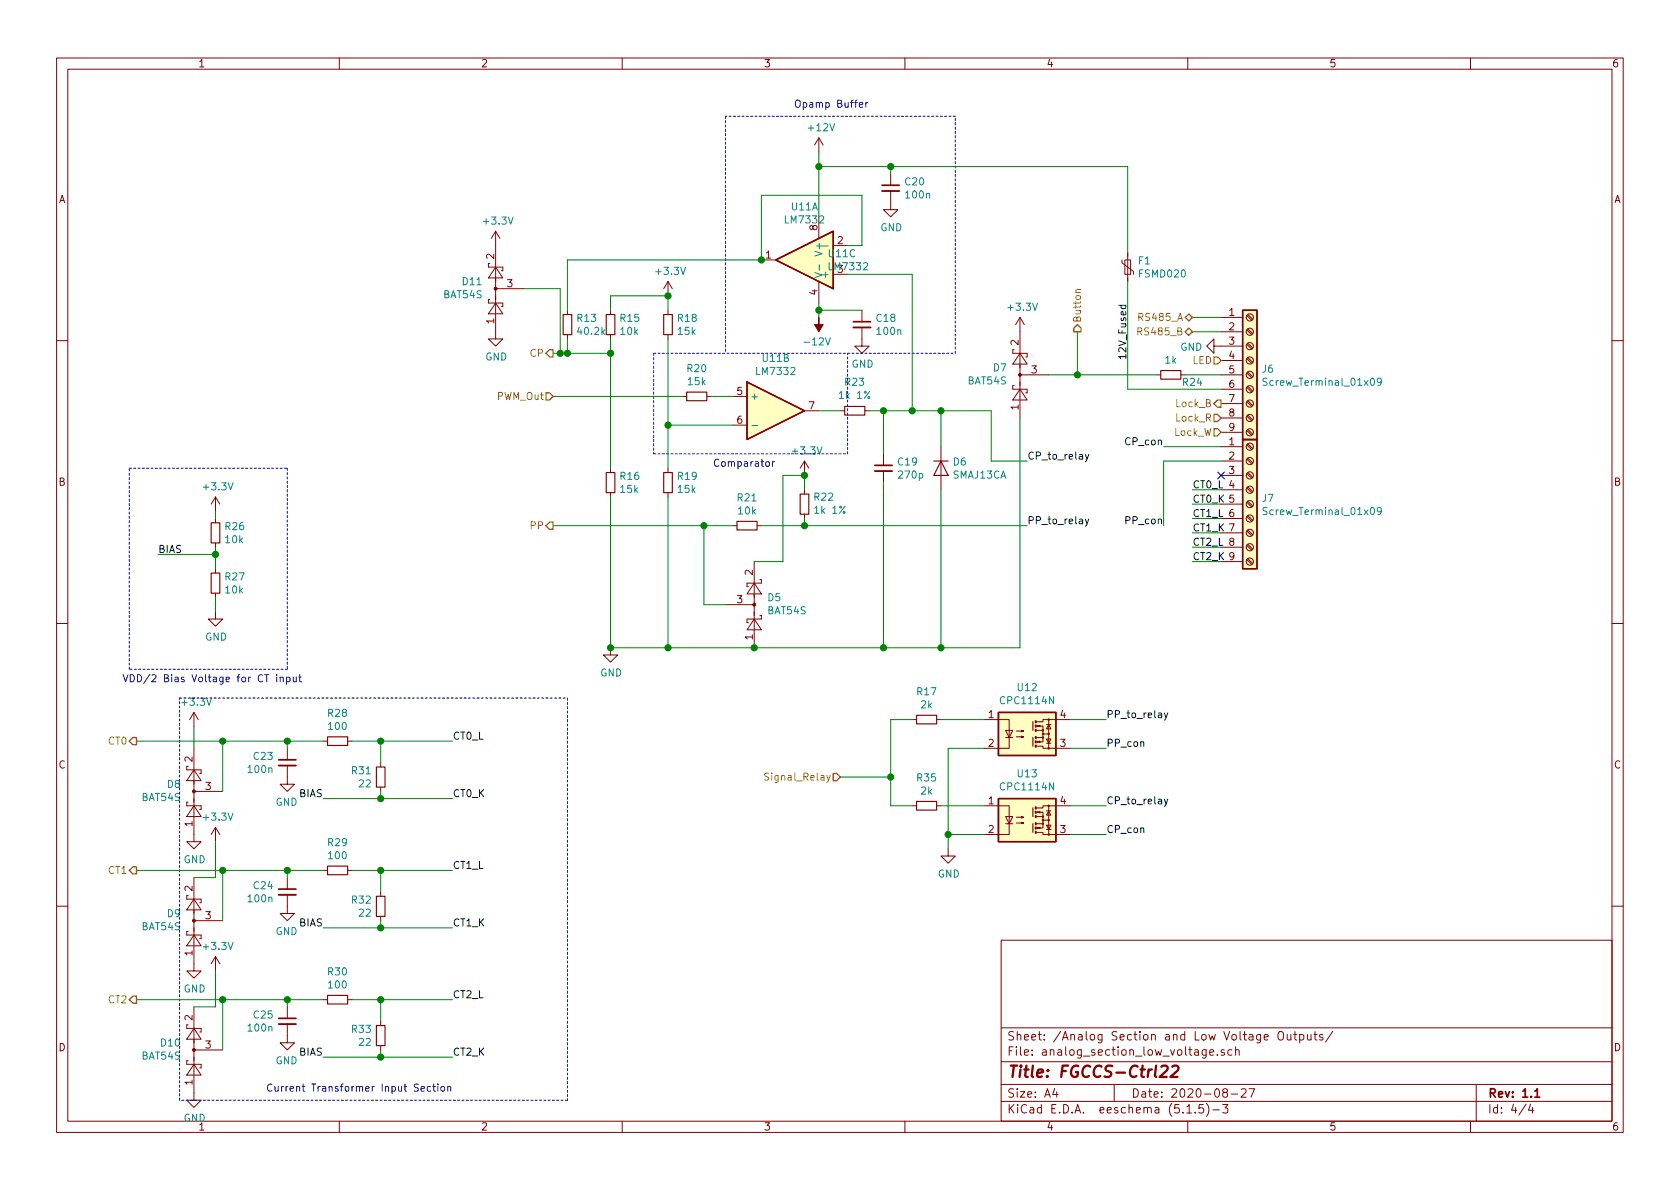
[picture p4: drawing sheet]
<svg xmlns="http://www.w3.org/2000/svg" width="297mm" height="210mm" viewBox="0 0 297 210" stroke-linecap="round" stroke-linejoin="round" font-family="sans-serif">
<g fill="none" stroke="#840000" stroke-width=".18">
<path d="M10 10.3h277v189.9h-277zM12 12.2h273v186.1h-273zM60 10.3v1.9M110 10.3v1.9M160 10.3v1.9M210 10.3v1.9M260 10.3v1.9M144.8 24.4l-.8 1.2M144.8 24.4v2.5M144.8 38.3v3.9M144.8 24.4l.7 1.2M157.5 33.8v3.3h1.2l-1.2 1.2-1.3-1.2h1.3"/>
<path d="M157.5 30.7v2.1M86.6 53h-.2v.6h2.5v.6h-.3M86.6 46.6h-.2v.6h2.5v.7h-.3M87.6 40.9v19h1.3l-1.3 1.3-1.2-1.3h1.2M87.6 53.6l1.3 1.9h-2.5zM87.6 47.2l1.3 1.9h-2.5zM87.6 40.9l-.7 1.3M87.6 40.9l.8 1.3M87.6 51h5.1M100.3 54.9v.7M100.3 59.2v.7M107.9 54.9v.7"/>
<path d="M107.9 59.2v.7M118.1 49.8l-.8 1.2M118.1 49.8v2.5M118.1 54.9v.7M118.1 59.2v.7M118.1 49.8l.8 1.2M134.6 46h2.6M144.8 49.8v3.8M147.3 43.4h2.6M147.3 48.5h2.6M152.4 57.9v3.3h1.3l-1.3 1.3-1.3-1.3h1.3M152.4 54.9v2"/>
<path d="M180.3 56.1v17.8M180.3 56.1l-.7 1.3M180.3 56.1l.8 1.3M198.4 46v.5l2 1.5v.5M198.9 46h1v2.5h-1zM199.4 44.7v5.1M215.9 56.1h3.8M215.9 58.7h3.8M220.4 58.3l.9 .9M220.4 55.8l.9 .8M220.6 58.2l.9 .8M220.6 55.6l.9 .9"/>
<path d="M10 60.2h2M120.6 70.1h.8M125 70.1h.7M129.5 70.1h2.6M129.5 75.2h2.6M142.2 72.6h2.6M148.6 72.6h.8M152.9 72.6h.8M166.4 79v7.6M179.3 68.2h-.2v.6h2.5v.7h-.2M179.3 61.8h-.2v.7h2.5v.6h-.2M180.3 68.8l1.3 1.9h-2.5z"/>
<path d="M180.3 62.5l1.3 1.9h-2.5zM180.3 66.3h5.1M204.5 66.3h.7M208.8 66.3h.7M214.6 61.2v-1.3l-1.2 1.3 1.2 1.3v-1.3h5.1M215.9 68.8h3.8M215.9 66.3h3.8M215.9 79h3.8M215.9 63.7h3.8M215.9 71.4h3.8M215.9 73.9h3.8M215.9 76.4h3.8"/>
<path d="M220.4 78.7l.9 .8M220.4 76.1l.9 .9M220.4 73.6l.9 .8M220.4 71l.9 .9M220.4 68.5l.9 .8M220.4 66l.9 .8M220.4 63.4l.9 .9M220.4 60.9l.9 .8M220.6 78.5l.9 .8M220.6 75.9l.9 .9M220.6 73.4l.9 .8M220.6 70.9l.9 .8"/>
<path d="M220.6 68.3l.9 .9M220.6 65.8l.9 .8M220.6 63.2l.9 .9M220.6 60.7l.9 .8M285 60.2h2M38.1 87.9v2.5M38.1 91.7v.8M38.1 96v.8M38.1 87.9l-.8 1.2M38.1 87.9l.8 1.2M107.9 82.8v.8M107.9 87.1v.8"/>
<path d="M118.1 82.8v.8M118.1 87.1v.8M129.5 93h.8M133.3 99.3v15.2M133.9 93h.7M142.2 81.5v2.6M142.2 86.6v.8M142.2 90.9v.8M142.2 81.5l-.7 1.3M142.2 81.5l.8 1.3M156.2 80.3v2M156.2 83.3v2"/>
<path d="M215.9 81.5h3.8M215.9 84.1h3.8M215.9 86.6h3.8M215.9 89.1h3.8M215.9 91.7h3.8M215.9 94.2h3.8M215.9 96.8h3.8M215.9 99.3h3.8M220.4 99l.9 .8M220.4 96.4l.9 .9M220.4 93.9l.9 .8M220.4 91.4l.9 .8"/>
<path d="M220.4 88.8l.9 .9M220.4 86.3l.9 .8M220.4 83.7l.9 .9M220.4 81.2l.9 .8M220.6 98.8l.9 .8M220.6 96.3l.9 .8M220.6 93.7l.9 .9M220.6 91.2l.9 .8M220.6 88.6l.9 .9M220.6 86.1l.9 .8M220.6 83.6l.9 .8M220.6 81l.9 .9"/>
<path d="M10 110.3h2M38.1 108.2v1.3h1.3l-1.3 1.2-1.3-1.2h1.3M38.1 100.6v.7M38.1 104.9v.8M107.9 114.5v1.3h1.3l-1.3 1.3-1.2-1.3h1.2M128.3 106.9h5M133.3 109.5l1.3 1.9h-2.5zM133.3 103.1l1.3 1.9h-2.5zM134.4 108.8h.2v.7h-2.5v.6h.2M134.4 102.5h.2v.6h-2.5v.7h.2M285 110.3h2M33.3 135.5h-.3v.6h2.6v.7h-.3"/>
<path d="M34.3 136.1l1.3 1.9h-2.6zM34.3 132.3v16.5h1.3l-1.3 1.3-1.3-1.3h1.3M34.3 126v2.5M34.3 139.9h5.1M34.3 126l-.8 1.2M34.3 126l.8 1.2M50.8 135.4v3.3h-1.3l1.3 1.2 1.3-1.2h-1.3M50.8 132.3v2.1M57.1 131.1h.8M61.5 131.1h.7M67.3 134.9v.7M67.3 139.2v.7"/>
<path d="M161.3 127.2h.8M165.6 127.2h.8M174 127.2h4.4v5.1h-4.4M177.8 129.2h1.3l-.7 1.2zM177.8 130.4h1.3M179.7 130.3h1.3l-.4 .1v-.2l.4 .1M179.7 129.3h1.3l-.4 .1v-.2l.4 .1M183.3 128.4h1.1v.8M183.3 131.9h1.1v.4h4.8M183.3 129.2h1.1v1.2h-1.1M183.4 131.2l.5-.1v.2zM183.4 128.4l.5-.1v.2z"/>
<path d="M184.4 130.4v.8h-1.1M184.4 129.8h1M185 130.7h.8l-.4 .7zM185 131.4h.8M185 128.1h.8M185.4 128.1l.4 .8h-.8zM185.4 127.2v5.1M189.2 127.2h-4.8v.4h-1.1M33.3 141.9h-.3v.6h2.6v.6h-.3M33.3 158.4h-.3v.6h2.6v.6h-.3M34.3 142.5l1.3 1.9h-2.6zM34.3 159l1.3 1.9h-2.6z"/>
<path d="M34.3 155.2v16.5h1.3l-1.3 1.3-1.3-1.3h1.3M38.1 146.3v2.5M38.1 146.3l-.8 1.3M38.1 146.3l.8 1.3M50.8 158.2v3.3h-1.3l1.3 1.3 1.3-1.3h-1.3M50.8 155.2v2M57.1 153.9h.8M61.5 153.9h.7M67.3 157.7v.8M161.3 142.5h.8M165.6 142.5h.8M167.6 150.1v1.3h1.3l-1.3 1.2-1.2-1.2h1.2"/>
<path d="M174 142.5h4.4v5.1h-4.4M177.8 144.4h1.3l-.7 1.3zM177.8 145.7h1.3M179.7 145.5h1.3l-.4 .2v-.3l.4 .1M179.7 144.5h1.3l-.4 .1v-.2l.4 .1M183.3 143.6h1.1v.8M183.3 147.2h1.1v.4h4.8M183.3 144.4h1.1v1.3h-1.1M183.4 146.4l.5-.1v.3zM183.4 143.6l.5-.1v.3zM184.4 145.7v.7h-1.1M184.4 145h1"/>
<path d="M185 145.9h.8l-.4 .8zM185 146.7h.8M185 143.4h.8M185.4 143.4l.4 .7h-.8zM185.4 142.5v5.1M189.2 142.5h-4.8v.4h-1.1M10 160.2h2M33.3 164.7h-.3v.6h2.6v.7h-.3M34.3 165.3l1.3 2h-2.6zM34.3 178v16.6h1.3l-1.3 1.2-1.3-1.2h1.3M34.3 162.8h5.1M38.1 169.2v2.5"/>
<path d="M38.1 169.2l-.8 1.2M38.1 169.2l.8 1.2M50.8 178v2.1M57.1 176.8h.8M61.5 176.8h.7M67.3 162v.8M177 166.3h108v32h-108zM285 160.2h2M33.3 181.2h-.3v.7h2.6v.6h-.3M33.3 187.6h-.3v.6h2.6v.6h-.3M34.3 188.2l1.3 1.9h-2.6zM34.3 181.9l1.3 1.9h-2.6z"/>
<path d="M34.3 185.7h5.1M50.8 181.1v3.3h-1.3l1.3 1.3 1.3-1.3h-1.3M60 198.3v1.9M67.3 180.6v.8M67.3 184.9v.8M110 198.3v1.9M160 198.3v1.9M177 194.8h108M177 191.8h108M177 187.8h108M177 181.8h108M186.5 192.5l-.4 1h1"/>
<path d="M186.8 193v1M197 191.8v3M209.8 195.8l.5-.5v1.5M209.8 196.8h.9M210 198.3v1.9M211.3 196.7v.1M212.8 195.3h-.8v.7l.2-.1 .5 .1 .1 .2v.5l-.3 .1-.5-.1M213.3 185.6v1.2l-.3 .3-.4-.1M213.3 185.7l-.5-.1-.3 .3 .1 .6 .2 .1 .5-.1M213.3 195.1a1.71 1.71 0 0 1 0 2.3M213.9 186.1l.7-.1-.1-.3-.4-.1-.2 .2 .1 .7h.5M214.5 196.3h1.1"/>
<path d="M215.2 186.5v.1M216.2 195.3h.9l-.5 .6 .4 .1v.7l-.2 .1-.6-.1M216.5 185.7l-.4-.1-.2 .2 .1 .2 .5 .2v.3h-.6M216.5 193.2l-.3-.3 .1-.2a.48 .48 0 0 1 .6-.1l.1 .2-.1 .3-.6 .1a.48 .48 0 0 0 0 .7l.2 .1 .5-.1v-.4l-.2-.3M217.7 193.5h1.1M217.8 185.7l-.4-.1-.3 .3 .1 .6 .2 .1 .4-.1M218.5 185.7l.2-.1 .3 .1 .1 .9M218.5 185.1v1.5M219.5 192.7l.2-.2h.3l.3 .2v.3v.2l-.9 .8h.9M220.8 192.5h1l-.6 1.5M226.2 182.5a.5 .5 0 0 1 .5 0 .5 .5 0 0 1 .2 .4v.5a.5 .5 0 0 1-.4 .5 .5 .5 0 0 1-.5-.5v-.5zM227.6 182.9v.8a.39 .39 0 0 0 .6 .1"/>
<path d="M228.2 182.9v1M228.7 182.9h.6M229 182.4v1.3l.3 .2M229.8 183l.4-.1 .3 .3v.6l-.3 .1-.4-.1M229.8 182.9v1.5M231.2 182.9v.9l.4 .1 .2-.1M231.8 182.9v1M232.3 182.9h.6M232.5 182.4v1.3l.4 .2M233.9 183a.37 .37 0 0 0-.6 .1l.1 .3 .5 .1v.1l-.2 .3-.4-.1M235.7 182.3l-1.3 2M260 198.3v1.9"/>
<path d="M261 191.8v6.5M269.8 195.2l-1.2 2M270.6 195.2l-.3 1.1h.9M271 195.8v1"/>
<circle cx="221" cy="58.7" r=".63"/>
<circle cx="221" cy="56.1" r=".63"/>
<circle cx="221" cy="66.3" r=".63"/>
<circle cx="221" cy="63.7" r=".63"/>
<circle cx="221" cy="76.4" r=".63"/>
<circle cx="221" cy="68.8" r=".63"/>
<circle cx="221" cy="79" r=".63"/>
<circle cx="221" cy="71.4" r=".63"/>
<circle cx="221" cy="61.2" r=".63"/>
<circle cx="221" cy="73.9" r=".63"/>
<circle cx="221" cy="91.7" r=".63"/>
<circle cx="221" cy="89.1" r=".63"/>
<circle cx="221" cy="94.2" r=".63"/>
<circle cx="221" cy="99.3" r=".63"/>
<circle cx="221" cy="81.5" r=".63"/>
<circle cx="221" cy="86.6" r=".63"/>
<circle cx="221" cy="96.8" r=".63"/>
<circle cx="221" cy="84.1" r=".63"/>
<circle cx="184.4" cy="129.2" r=".13"/>
<circle cx="184.4" cy="130.4" r=".13"/>
<circle cx="184.4" cy="129.8" r=".13"/>
<circle cx="185.4" cy="127.2" r=".13"/>
<circle cx="185.4" cy="132.3" r=".13"/>
<circle cx="185.4" cy="129.8" r=".13"/>
<circle cx="184.4" cy="145" r=".13"/>
<circle cx="184.4" cy="144.4" r=".13"/>
<circle cx="184.4" cy="145.7" r=".13"/>
<circle cx="185.4" cy="145" r=".13"/>
<circle cx="185.4" cy="142.5" r=".13"/>
<circle cx="185.4" cy="147.6" r=".13"/>
</g>
<path d="M156 32.8h3M150.9 56.9h3M154.7 82.3h3M49.3 134.4h3M49.3 157.2h3M49.3 180.1h3M271.4 193l.4-.5v1.5M271.4 194h.8" fill="none" stroke="#840000" stroke-width=".3"/>
<path d="M205.3 188.6l.4-.2h.4a.46 .46 0 0 1 .4 .6l-.2 .3-1.3 1.1h1.3M207.3 188.6l.3-.2h.5l.2 .2 .1 .4-.2 .3-1.3 1.1h1.3" fill="none" stroke="#840000" stroke-width=".41"/>
<g fill="none" stroke="#840000" stroke-width=".2">
<path d="M99.6 55.6h1.5v3.6h-1.5zM107.2 55.6h1.5v3.6h-1.5zM117.3 55.6h1.6v3.6h-1.6zM121.4 69.3h3.6v1.6h-3.6zM149.4 71.9h3.5v1.5h-3.5zM205.2 65.5h3.6v1.6h-3.6zM37.3 92.5h1.6v3.5h-1.6zM107.2 83.6h1.5v3.5h-1.5zM117.3 83.6h1.6v3.5h-1.6zM130.3 92.2h3.6v1.5h-3.6zM141.5 87.4h1.5v3.5h-1.5zM165.1 81.5h2.5"/>
<path d="M166.4 81.5l1.2 2.6h-2.5zM37.3 101.3h1.6v3.6h-1.6zM57.9 130.3h3.6v1.5h-3.6zM66.5 135.6h1.6v3.6h-1.6zM162.1 126.5h3.5v1.5h-3.5zM182.6 127.6v1.6M182.6 130.4v1.5M57.9 153.2h3.6v1.5h-3.6zM66.5 158.5h1.6v3.5h-1.6zM162.1 141.7h3.5v1.6h-3.5zM182.6 142.9v1.5M182.6 145.7v1.5"/>
<path d="M57.9 176h3.6v1.5h-3.6zM66.5 181.4h1.6v3.5h-1.6z"/>
</g>
<g fill="#840000" stroke="#840000" stroke-width=".18">
<path d="M144.8 56.1v1.3h.7l-.7 1.3-.8-1.3h.8z"/>
<circle cx="34.3" cy="139.9" r=".25"/>
<circle cx="34.3" cy="162.8" r=".25"/>
<circle cx="34.3" cy="185.7" r=".25"/>
<circle cx="180.3" cy="66.3" r=".25"/>
<circle cx="133.3" cy="106.9" r=".25"/>
<circle cx="87.6" cy="51" r=".25"/>
</g>
<path d="M156 33.8h3M150.9 57.9h3M154.7 83.3h3M49.3 135.4h3M49.3 158.2h3M49.3 181.1h3" fill="none" stroke="#840000" stroke-width=".33"/>
<g fill="#ffffc2" stroke="#ffffc2" stroke-width=".18">
<path d="M219.7 77.7h2.5v22.9h-2.5z"/>
<path d="M219.7 54.9h2.5v22.8h-2.5z"/>
<path d="M137.2 46l10.1-5.1v10.1z"/>
<path d="M176.5 126h10.2v7.6h-10.2z"/>
<path d="M176.5 141.2h10.2v7.6h-10.2z"/>
<path d="M132.1 67.6l10.1 5-10.1 5.1z"/>
</g>
<path d="M137.2 46l10.1-5.1v10.1zM219.7 54.9h2.5v22.8h-2.5zM132.1 67.6l10.1 5-10.1 5.1zM219.7 77.7h2.5v22.9h-2.5zM176.5 126h10.2v7.6h-10.2zM176.5 141.2h10.2v7.6h-10.2z" fill="none" stroke="#840000" stroke-width=".25"/>
<path d="M144.1 48.2l1.2 .4-1.2 .5M144.9 46.8v1M145.5 43.5h.9M132.9 75.3h1M224 66.9h-.5l-.1 .1v.4l.6 .3v.2l-.2 .2h-.5M244.2 67.4l-.2 .3h-.3l-.2-.3 .1-.4 .1-.1h.3l.2 .2a.97 .97 0 0 1-.2 1h-.4M224 89.8l-.5-.1-.1 .2v.4l.6 .2v.3l-.2 .2h-.5M244.2 90.3l-.2 .2h-.3l-.2-.2 .1-.4 .1-.2h.3l.2 .3a.97 .97 0 0 1-.2 1h-.4" fill="none" stroke="#008484" stroke-width=".18"/>
<path d="M183.1 131.8v.3M183.1 131.1v.2M183.1 129v.3M183.1 128.3v.2M183.1 127.5v.3M183.1 130.3v.3M183.1 147.1v.2M183.1 146.3v.3M183.1 144.3v.2M183.1 143.5v.3M183.1 142.7v.3M183.1 145.5v.3" fill="none" stroke="#840000" stroke-width=".36"/>
<g fill="none" stroke="#0000c2" stroke-width=".18" stroke-dasharray=".4 .4">
<path d="M128.3 20.6v41.9M168.9 20.6h-40.6M115.6 62.5v17.8M115.6 62.5h53.3M168.9 62.5v-41.9M22.9 82.8h27.9M50.8 82.8v35.6M115.6 80.3h34.3M149.9 80.3v-17.8M22.9 118.4v-35.6M50.8 118.4h-27.9M31.7 123.4h68.6"/>
<path d="M100.3 123.4v71.2M31.7 194.6v-71.2M100.3 194.6h-68.6"/>
</g>
<g fill="none" stroke="#008400" stroke-width=".18">
<path d="M144.8 29.5h54.6v15.2M144.8 26.9v11.4M157.5 29.5v1.2M92.7 51h6.4v11.5M100.3 59.9v2.6M107.9 54.9v-2.6h10.2v2.6M107.9 59.9v22.9M118.1 59.9v22.9M144.8 53.6v2.5M144.8 54.9h7.6M149.9 48.5h11.4v24.1M149.9 43.4h2.5v-8.9h-17.8v11.5h-34.3v8.9"/>
<path d="M190.5 58.7v7.6M199.4 49.8v19h16.5M210.8 56.1h5.1M210.8 58.7h5.1M97.8 62.5h10.1M97.8 70.1h22.8M118.1 75.2h11.4M125.7 70.1h3.8M144.8 72.6h3.8M153.7 72.6h21.6v8.9h6.3M156.2 72.6v7.7M166.4 72.6v6.4"/>
<path d="M180.3 73.9v40.6h-72.4v-26.6M185.4 66.3h19.1M205.7 79h10.2M209.5 66.3h6.4M27.9 98h10.2M38.1 90.4v1.3M38.1 96.8v3.8M97.8 93h31.7M118.1 87.9v26.6M124.5 93v13.9h3.8M134.6 93h47M142.2 86.6v-2.5h-3.8v15.2h-5.1"/>
<path d="M142.2 91.7v1.3M156.2 85.3v29.2M166.4 86.6v27.9M210.8 86.6h5.1M210.8 89.1h5.1M210.8 91.7h5.1M210.8 94.2h5.1M210.8 96.8h5.1M210.8 99.3h5.1M215.9 81.5h-10.2v11.5M38.1 105.7v2.5M24.1 131.1h33"/>
<path d="M34.3 128.5v3.8M39.4 131.1v8.8M50.8 131.1v1.2M62.2 131.1h17.8M67.3 131.1v3.8M67.3 139.9v1.3M148.6 137.4h8.9M161.3 127.2h-3.8v15.3h3.8M166.4 127.2h7.6M174 132.3h-6.4v17.8M189.2 132.3h6.4M189.2 127.2h6.4"/>
<path d="M24.1 153.9h33M38.1 148.8v6.4h-3.8M39.4 153.9v8.9M50.8 153.9v1.3M57.1 141.2h22.9M62.2 153.9h17.8M67.3 153.9v3.8M166.4 142.5h7.6M167.6 147.6h6.4M189.2 142.5h6.4M189.2 147.6h6.4M24.1 176.8h33"/>
<path d="M38.1 171.7v6.3h-3.8M39.4 176.8v8.9M50.8 176.8v1.2M57.1 164.1h22.9M62.2 176.8h17.8M67.3 162.8v1.3M67.3 176.8v3.8M57.1 186.9h22.9M67.3 185.7v1.2"/>
</g>
<g fill="none" stroke="#848400" stroke-width=".25">
<path d="M190.5 57.4l.6 .6v.7h-1.2v-.7zM209.5 56.1l.7-.6 .6 .6-.6 .7zM209.5 58.7l.7-.7 .6 .7-.6 .6zM96.5 69.5h.7l.6 .6-.6 .6h-.7zM97.2 61.8h.6v1.3h-.6l-.7-.6zM214.6 63.1h.7l.6 .6-.6 .7h-.7zM214.6 73.3h.7l.6 .6-.6 .6h-.7zM214.6 75.8h.7l.6 .6-.6 .7h-.7zM215.3 70.7h.6v1.3h-.6l-.7-.6zM97.2 92.3h.6v1.3h-.6l-.7-.6zM23.5 130.4h.6v1.3h-.6l-.6-.6zM147.3 136.8h.7l.6 .6-.6 .6h-.7z"/>
<path d="M23.5 153.3h.6v1.3h-.6l-.6-.7zM23.5 176.1h.6v1.3h-.6l-.6-.6z"/>
</g>
<path d="M191.1 51.2l-.8 .1-.1 .3 .1 .1M135.9 136.8l-.5-.1-.1 .1-.1 .3 .1 .2 .5 .1 .1 .3-.2 .3-.5-.1" fill="none" stroke="#848400" stroke-width=".18"/>
<path d="M197.8 54h1.3M198.3 54l-.1 .4 .3 .2 .5-.1v-.5M191.9 80.4l.3 .8M191.9 91.8l.3 .8M192.5 80.4l-.4 1.1-.2 .1M192.5 91.8l-.4 1.1-.2 .2M205.9 126.1l.3 .8M206.5 126.1l-.5 1.1-.1 .1M205.9 141.3l.3 .9M206.5 141.3l-.5 1.2-.1 .1" fill="none" stroke="#000" stroke-width=".18"/>
<g fill="none" stroke="#0000c2" stroke-width=".18">
<path d="M140.7 17.9a.45 .45 0 0 1 .7 0 .88 .88 0 0 1-.2 1.1l-.4-.1a1.07 1.07 0 0 1-.1-1zM127.1 81.3a.51 .51 0 0 0-.6 0 .51 .51 0 0 0-.2 .6 .46 .46 0 0 0 .3 .5 .46 .46 0 0 0 .5-.1M46.8 119.3h.7M48.9 119.3v.1M48.9 119.7v.9M49.5 119.9l.2-.2 .3 .1 .1 .8M49.5 119.7v.9M50.7 119.8l.4-.1 .2 .3-.1 .5h-.5M50.7 119.7v1.3M51.8 119.7l.1 .8 .3 .1 .2-.2M52.4 119.7v.9M52.8 119.7h.5"/>
<path d="M53 119.3v1.1l.3 .2M74.4 192.5l.7-.1-.1-.2-.4-.1-.2 .2 .1 .6h.5M76.1 192.2l-.3-.1-.3 .2 .2 .6h.4M76.5 192.1h.5M76.7 191.7v1.1l.3 .2M77.4 191.7v.1M77.4 192.1v.9M78.1 192.2l.3-.1 .2 .1-.1 .7-.3 .1-.2-.3zM79.2 192.2l.1-.1 .4 .1v.8M79.2 192.1v.9"/>
</g>
<g fill="#008400" stroke="#008400" stroke-width=".25">
<circle cx="157.5" cy="137.4" r=".51"/>
<circle cx="39.4" cy="176.8" r=".51"/>
<circle cx="50.8" cy="176.8" r=".51"/>
<circle cx="142.2" cy="93" r=".51"/>
<circle cx="144.8" cy="54.9" r=".51"/>
<circle cx="118.1" cy="114.5" r=".51"/>
<circle cx="67.3" cy="176.8" r=".51"/>
<circle cx="39.4" cy="131.1" r=".51"/>
<circle cx="67.3" cy="186.9" r=".51"/>
<circle cx="167.6" cy="147.6" r=".51"/>
<circle cx="144.8" cy="29.5" r=".51"/>
<circle cx="67.3" cy="141.2" r=".51"/>
<circle cx="99.1" cy="62.5" r=".51"/>
<circle cx="157.5" cy="29.5" r=".51"/>
<circle cx="67.3" cy="131.1" r=".51"/>
<circle cx="67.3" cy="153.9" r=".51"/>
<circle cx="142.2" cy="84.1" r=".51"/>
<circle cx="108" cy="114.5" r=".51"/>
<circle cx="118.1" cy="52.3" r=".51"/>
<circle cx="156.2" cy="114.5" r=".51"/>
<circle cx="166.4" cy="72.6" r=".51"/>
<circle cx="38.1" cy="98" r=".51"/>
<circle cx="166.4" cy="114.5" r=".51"/>
<circle cx="108" cy="62.5" r=".51"/>
<circle cx="161.3" cy="72.6" r=".51"/>
<circle cx="100.3" cy="62.5" r=".51"/>
<circle cx="50.8" cy="131.1" r=".51"/>
<circle cx="156.2" cy="72.6" r=".51"/>
<circle cx="133.4" cy="114.5" r=".51"/>
<circle cx="118.1" cy="75.2" r=".51"/>
<circle cx="67.3" cy="164.1" r=".51"/>
<circle cx="39.4" cy="153.9" r=".51"/>
<circle cx="50.8" cy="153.9" r=".51"/>
<circle cx="134.6" cy="46" r=".51"/>
<circle cx="124.5" cy="93" r=".51"/>
<circle cx="190.5" cy="66.3" r=".51"/>
</g>
<path d="M215.3 83.5l1.2 1.2M216.5 83.5l-1.2 1.2" fill="none" stroke="#000084" stroke-width=".18"/>
<text font-size="2.8" fill="#840000" x="178" y="190.5">Title: FGCCS-Ctrl22</text>
<g font-size="2.1" fill="#840000">
<text x="178" y="184">Sheet: /Analog Section and Low Voltage Outputs/</text>
<text x="178" y="186.7">File: analog_section_low_voltage.sch</text>
<text x="178" y="196.9">KiCad E.D.A. eeschema (5.1.5)-3</text>
<text x="178" y="194.1">Size: A4</text>
<text x="200" y="194.1">Date: 2020-08-27</text>
<text x="263" y="194.1">Rev: 1.1</text>
<text x="263" y="196.9">Id: 4/4</text>
</g>
<g font-size="1.8" fill="#840000">
<text x="35" y="11.9">1</text>
<text x="85" y="11.9">2</text>
<text x="135" y="11.9">3</text>
<text x="185" y="11.9">4</text>
<text x="235" y="11.9">5</text>
<text x="285" y="11.9">6</text>
<text x="10.4" y="35.9">A</text>
<text x="285.4" y="35.9">A</text>
<text x="144.5" y="40.7" transform="rotate(-90 144.5 40.7)">8</text>
<text x="87.4" y="45.8" transform="rotate(-90 87.4 45.8)">2</text>
<text x="135.4" y="45.7">1</text>
<text x="148.1" y="43.2">2</text>
<text x="89.7" y="50.8">3</text>
<text x="144.5" y="52.2" transform="rotate(-90 144.5 52.2)">4</text>
<text x="87.4" y="57.2" transform="rotate(-90 87.4 57.2)">1</text>
<text x="217.3" y="55.9">1</text>
<text x="217.3" y="58.4">2</text>
<text x="180.1" y="61.1" transform="rotate(-90 180.1 61.1)">2</text>
<text x="217.3" y="61">3</text>
<text x="217.3" y="63.5">4</text>
<text x="130.3" y="69.8">5</text>
<text x="182.4" y="66">3</text>
<text x="217.3" y="66">5</text>
<text x="217.3" y="68.6">6</text>
<text x="217.3" y="71.1">7</text>
<text x="130.3" y="74.9">6</text>
<text x="143" y="72.4">7</text>
<text x="180.1" y="72.5" transform="rotate(-90 180.1 72.5)">1</text>
<text x="217.3" y="73.7">8</text>
<text x="217.3" y="76.2">9</text>
<text x="217.3" y="78.7">1</text>
<text x="217.3" y="81.3">2</text>
<text x="217.3" y="83.8">3</text>
<text x="10.4" y="85.9">B</text>
<text x="285.4" y="85.9">B</text>
<text x="133.1" y="101.7" transform="rotate(-90 133.1 101.7)">2</text>
<text x="130.3" y="106.7">3</text>
<text x="133.1" y="113.1" transform="rotate(-90 133.1 113.1)">1</text>
<text x="174.8" y="127">1</text>
<text x="187.5" y="127">4</text>
<text x="10.4" y="135.9">C</text>
<text x="34" y="134.7" transform="rotate(-90 34 134.7)">2</text>
<text x="174.8" y="132.1">2</text>
<text x="187.5" y="132.1">3</text>
<text x="285.4" y="135.9">C</text>
<text x="36.3" y="139.7">3</text>
<text x="174.8" y="142.2">1</text>
<text x="187.5" y="142.2">4</text>
<text x="34" y="146.1" transform="rotate(-90 34 146.1)">1</text>
<text x="174.8" y="147.3">2</text>
<text x="187.5" y="147.3">3</text>
<text x="34" y="157.6" transform="rotate(-90 34 157.6)">2</text>
<text x="36.3" y="162.6">3</text>
<text x="34" y="169" transform="rotate(-90 34 169)">1</text>
<text x="10.4" y="185.9">D</text>
<text x="34" y="180.4" transform="rotate(-90 34 180.4)">2</text>
<text x="36.3" y="185.4">3</text>
<text x="285.4" y="185.9">D</text>
<text x="34" y="191.9" transform="rotate(-90 34 191.9)">1</text>
<text x="35" y="199.9">1</text>
<text x="85" y="199.9">2</text>
<text x="135" y="199.9">3</text>
<text x="185" y="199.9">4</text>
<text x="235" y="199.9">5</text>
<text x="285" y="199.9">6</text>
</g>
<g font-size="1.8" fill="#0000c2">
<text x="141.9" y="19">Opamp Buffer</text>
<text x="127.1" y="82.5">Comparator</text>
<text x="21.6" y="120.6">VDD/2 Bias Voltage for CT input</text>
<text x="47" y="193">Current Transformer Input Section</text>
</g>
<g font-size="1.8" fill="#008484">
<text x="143.1" y="23.2">+12V</text>
<text x="160.1" y="32.8">C20</text>
<text x="160.3" y="35.1">100n</text>
<text x="85.7" y="39.7">+3.3V</text>
<text x="139" y="39.5">LM7332</text>
<text x="140" y="37.2">U11A</text>
<text x="155.7" y="40.9">GND</text>
<text x="145.4" y="44.9" transform="rotate(-90 145.4 44.9)">V+</text>
<text x="146.6" y="45.5">U11C</text>
<text x="146.8" y="47.8">LM7332</text>
<text x="201.3" y="46.8">F1</text>
<text x="78.5" y="52.8">BAT54S</text>
<text x="81.8" y="50.4">D11</text>
<text x="116.2" y="48.6">+3.3V</text>
<text x="145.8" y="49.1">+</text>
<text x="148.1" y="48.3">3</text>
<text x="201.8" y="49.1">FSMD020</text>
<text x="102.1" y="56.9">R13</text>
<text x="102.3" y="59.2">40.2k</text>
<text x="109.7" y="56.9">R15</text>
<text x="109.8" y="59.2">10k</text>
<text x="119.9" y="56.9">R18</text>
<text x="119.9" y="59.2">15k</text>
<text x="155" y="56.9">C18</text>
<text x="155.2" y="59.2">100n</text>
<text x="178.4" y="55">+3.3V</text>
<text x="85.8" y="63.7">GND</text>
<text x="121.6" y="65.8">R20</text>
<text x="134.9" y="64">U11B</text>
<text x="142.5" y="61.1">-12V</text>
<text x="150.6" y="65">GND</text>
<text x="175.7" y="65.7">D7</text>
<text x="206" y="64.3">1k</text>
<text x="208.7" y="62">GND</text>
<text x="223.2" y="65.9">J6</text>
<text x="121.7" y="68.1">15k</text>
<text x="132.6" y="70.7">+</text>
<text x="133.9" y="66.3">LM7332</text>
<text x="148.6" y="70.5">1k 1%</text>
<text x="149.5" y="68.2">R23</text>
<text x="171.2" y="68">BAT54S</text>
<text x="209.2" y="68.2">R24</text>
<text x="224.1" y="68.2">Screw_Terminal_01x09</text>
<text x="140.3" y="80.4">+3.3V</text>
<text x="158.8" y="82.3">C19</text>
<text x="168.6" y="82.3">D6</text>
<text x="36.1" y="86.7">+3.3V</text>
<text x="109.7" y="84.9">R16</text>
<text x="109.8" y="87.2">15k</text>
<text x="119.9" y="84.9">R19</text>
<text x="119.9" y="87.2">15k</text>
<text x="130.5" y="88.7">R21</text>
<text x="144" y="88.5">R22</text>
<text x="159" y="84.6">270p</text>
<text x="168.5" y="84.6">SMAJ13CA</text>
<text x="223.2" y="88.8">J7</text>
<text x="39.9" y="93.7">R26</text>
<text x="130.6" y="91">10k</text>
<text x="144.2" y="90.9">1k 1%</text>
<text x="224.1" y="91.1">Screw_Terminal_01x09</text>
<text x="39.9" y="96.1">10k</text>
<text x="39.9" y="102.6">R27</text>
<text x="39.9" y="104.9">10k</text>
<text x="135.8" y="106.3">D5</text>
<text x="36.3" y="113.3">GND</text>
<text x="135.8" y="108.6">BAT54S</text>
<text x="106.1" y="119.6">GND</text>
<text x="32.3" y="124.8">+3.3V</text>
<text x="162.2" y="123">R17</text>
<text x="162.9" y="125.3">2k</text>
<text x="177.1" y="124.5">CPC1114N</text>
<text x="180" y="122.2">U12</text>
<text x="58" y="126.8">R28</text>
<text x="58.2" y="129.1">100</text>
<text x="44" y="136.7">100n</text>
<text x="44.9" y="134.4">C23</text>
<text x="62.3" y="136.9">R31</text>
<text x="180" y="137.5">U13</text>
<text x="25.1" y="141.7">BAT54S</text>
<text x="29.6" y="139.3">D8</text>
<text x="48.7" y="142.5">GND</text>
<text x="63.6" y="139.2">22</text>
<text x="162.2" y="138.2">R35</text>
<text x="162.9" y="140.5">2k</text>
<text x="177.1" y="139.8">CPC1114N</text>
<text x="36.1" y="145.1">+3.3V</text>
<text x="58" y="149.6">R29</text>
<text x="32.5" y="152.6">GND</text>
<text x="58.2" y="151.9">100</text>
<text x="165.8" y="155.2">GND</text>
<text x="44" y="159.6">100n</text>
<text x="44.9" y="157.2">C24</text>
<text x="62.3" y="159.8">R32</text>
<text x="25.1" y="164.5">BAT54S</text>
<text x="29.6" y="162.2">D9</text>
<text x="36.1" y="168">+3.3V</text>
<text x="48.7" y="165.3">GND</text>
<text x="63.6" y="162.1">22</text>
<text x="58" y="172.5">R30</text>
<text x="32.5" y="175.5">GND</text>
<text x="58.2" y="174.8">100</text>
<text x="28.5" y="185.1">D10</text>
<text x="44" y="182.4">100n</text>
<text x="44.9" y="180.1">C25</text>
<text x="62.3" y="182.6">R33</text>
<text x="63.6" y="185">22</text>
<text x="25.1" y="187.4">BAT54S</text>
<text x="48.7" y="188.2">GND</text>
<text x="32.5" y="198.4">GND</text>
</g>
<g font-size="1.8" fill="#848400">
<text x="191.1" y="57.1" transform="rotate(-90 191.1 57.1)">Button</text>
<text x="201.6" y="56.8">RS485_A</text>
<text x="201.6" y="59.3">RS485_B</text>
<text x="93.8" y="63.1">CP</text>
<text x="210.8" y="64.4">LED</text>
<text x="87.9" y="70.7">PWM_Out</text>
<text x="207.6" y="77.1">Lock_W</text>
<text x="208" y="72">Lock_B</text>
<text x="208" y="74.5">Lock_R</text>
<text x="93.9" y="93.6">PP</text>
<text x="19.3" y="131.7">CT0</text>
<text x="136.1" y="138">Signal_Relay</text>
<text x="19.3" y="154.6">CT1</text>
<text x="19.3" y="177.4">CT2</text>
</g>
<g font-size="1.8">
<text x="199.1" y="63.7" transform="rotate(-90 199.1 63.7)">12V_Fused</text>
<text x="181.6" y="81.3">CP_to_relay</text>
<text x="199.2" y="78.7">CP_con</text>
<text x="210.8" y="88.9">CT0_K 5</text>
<text x="210.8" y="86.4">CT0_L 4</text>
<text x="181.6" y="92.7">PP_to_relay</text>
<text x="199.3" y="92.7">PP_con</text>
<text x="210.8" y="94">CT1_K 7</text>
<text x="210.8" y="91.4">CT1_L 6</text>
<text x="27.9" y="97.8">BIAS</text>
<text x="210.8" y="99.1">CT2_K 9</text>
<text x="210.8" y="96.5">CT2_L 8</text>
<text x="80" y="130.8">CT0_L</text>
<text x="195.6" y="127">PP_to_relay</text>
<text x="195.6" y="132.1">PP_con</text>
<text x="52.9" y="141">BIAS</text>
<text x="80" y="141">CT0_K</text>
<text x="195.6" y="142.2">CP_to_relay</text>
<text x="195.6" y="147.3">CP_con</text>
<text x="80" y="153.7">CT1_L</text>
<text x="52.9" y="163.8">BIAS</text>
<text x="80" y="163.8">CT1_K</text>
<text x="80" y="176.5">CT2_L</text>
<text x="52.9" y="186.7">BIAS</text>
<text x="80" y="186.7">CT2_K</text>
</g>
</svg>
